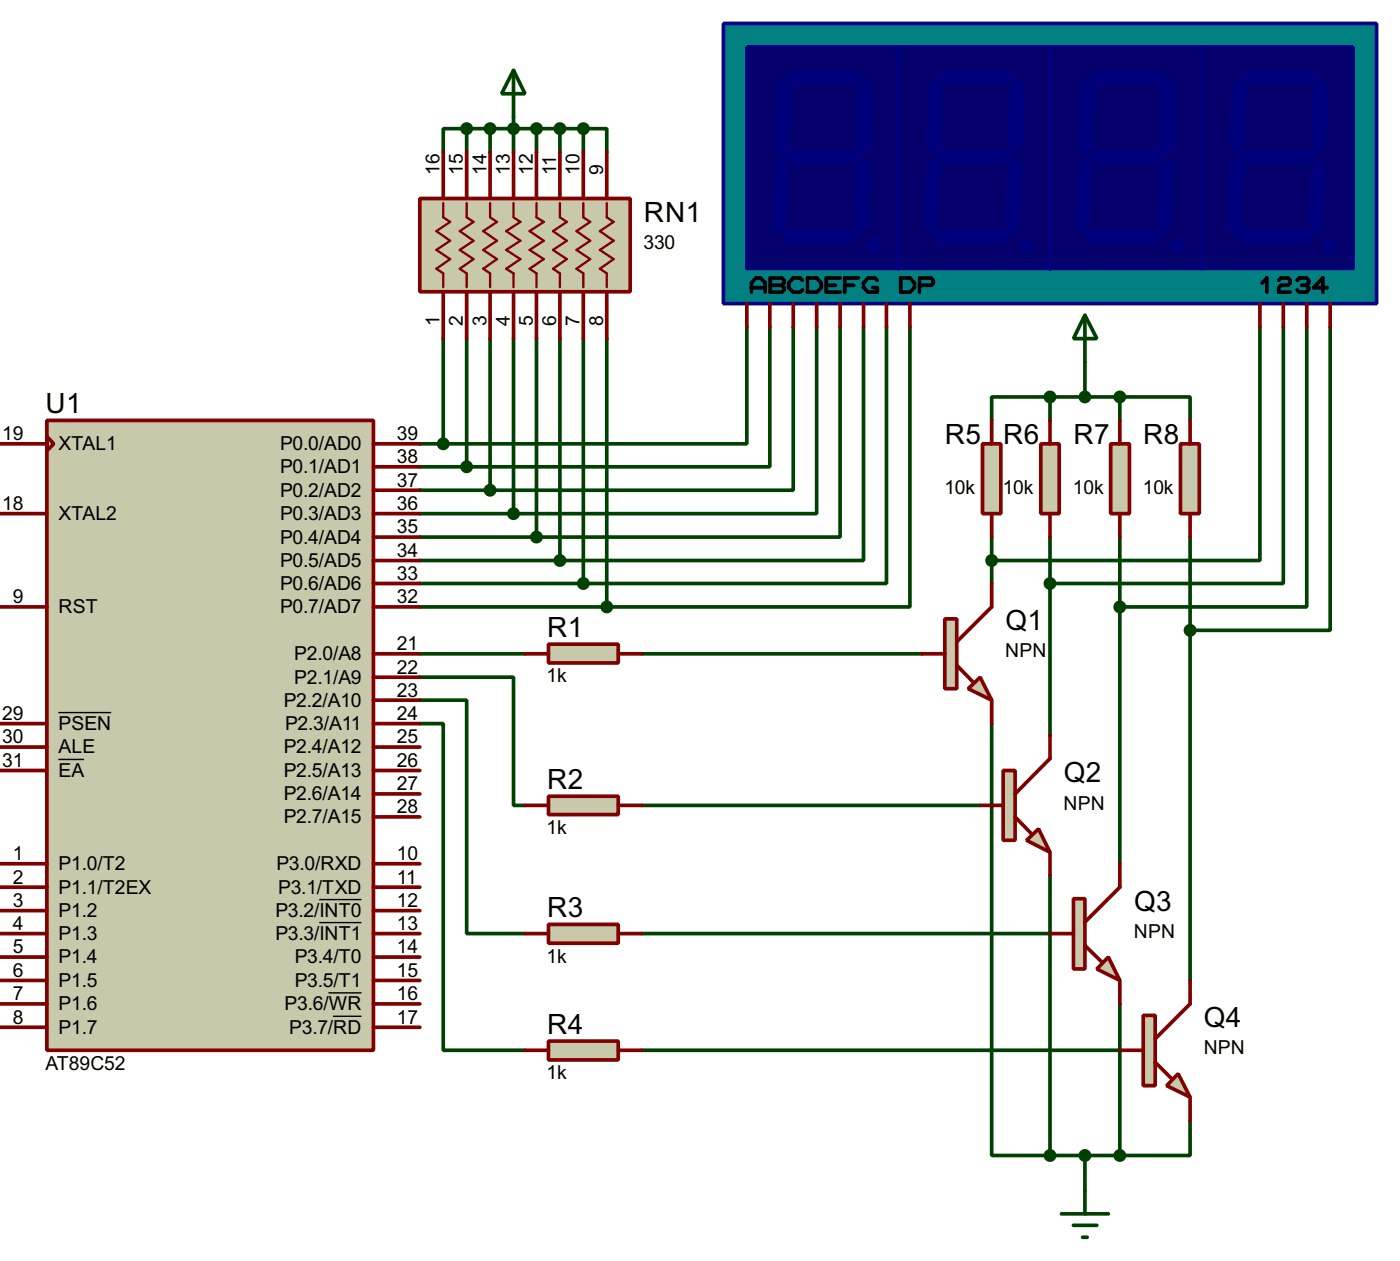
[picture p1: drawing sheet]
<svg xmlns="http://www.w3.org/2000/svg" width="152mm" height="137mm" viewBox="0 0 152 137" stroke-linecap="round" stroke-linejoin="round" font-family="sans-serif">
<g fill="none" stroke="#004000" stroke-width=".4">
<path d="M50.8 14h-2.5v2.6M50.8 14v2.6M50.8 14h12.7M53.4 14v2.6M55.9 12.7v3.9M58.4 14v2.6M61 14v2.6M63.5 14h2.6v2.6M63.5 14v2.6M48.3 36.9v11.4M50.8 36.9v13.9M53.4 36.9v16.5"/>
<path d="M55.9 36.9v19M58.4 36.9v21.6M61 36.9v24.1M63.5 36.9v26.6M66.1 36.9v29.2M81.3 35.6v12.7h-33M83.8 35.6v15.2h-33M86.4 35.6v17.8h-33M88.9 35.6v20.3h-33M91.5 35.6v22.9h-33.1M94 35.6v25.4h-33M96.5 35.6v27.9h-33"/>
<path d="M99.1 35.6v30.5h-33M118.1 39.4v3.8M137.2 35.6v25.4h-29.2M139.7 35.6v27.9h-25.4M142.3 35.6v30.5h-20.4M144.8 35.6v33h-15.2M45.7 48.3h2.6M45.7 50.8h5.1M45.7 53.4h7.7M45.7 55.9h10.2M45.7 58.5h12.7M108 58.5v5"/>
<path d="M114.3 43.2h-6.3v2.6M114.3 43.2v2.6M114.3 58.5v21.6M114.3 43.2h7.6M121.9 43.2h7.7v2.6M121.9 43.2v2.6M121.9 58.5v35.5M129.6 58.5v48.2M45.7 73.7h10.2v14h1.3M45.7 76.2h5.1v25.4h6.4M45.7 78.8h2.6v35.5h8.9M45.7 61h15.3"/>
<path d="M45.7 63.5h17.8M45.7 66.1h20.4M45.7 71.2h11.5M69.9 71.2h30.5M108 78.8v47h6.3M69.9 87.7h36.8M114.3 95.3v30.5M69.9 101.6h44.4M69.9 114.3h52M121.9 109.3v16.5M114.3 125.8h7.6M118.1 125.8v3.8"/>
<path d="M129.6 122v3.8h-7.7"/>
</g>
<path d="M5.1 45.8h35.6v68.5h-35.6z" fill="#c8c8aa" stroke="#800000" stroke-width=".4"/>
<g fill="none" stroke="#800000" stroke-width=".4">
<path d="M0 55.9h5.1M0 48.3h5.1M5.1 47.5l.8 .8-.8 .8zM40.7 55.9h5M40.7 48.3h5M40.7 50.8h5M40.7 53.4h5M40.7 58.5h5M0 78.8h5.1M0 66.1h5.1M40.7 78.8h5M40.7 66.1h5"/>
<path d="M40.7 61h5M40.7 63.5h5M40.7 71.2h5M40.7 73.7h5M40.7 76.2h5M0 81.3h5.1M0 83.9h5.1M0 94h5.1M0 96.6h5.1M0 99.1h5.1M40.7 81.3h5M40.7 83.9h5"/>
<path d="M40.7 94h5M40.7 96.6h5M40.7 99.1h5M40.7 88.9h5M40.7 86.4h5M0 101.6h5.1M0 104.2h5.1M0 106.7h5.1M0 109.3h5.1M0 111.8h5.1M40.7 101.6h5M40.7 104.2h5"/>
<path d="M40.7 106.7h5M40.7 109.3h5M40.7 111.8h5"/>
</g>
<path d="M6.4 77.6h5.7M6.4 82.7h2.8M34.8 97.9h4.6M34.8 100.4h4.6M35.8 108.1h3.6M36.3 110.6h3.1" fill="none" stroke="#000" stroke-width=".15"/>
<path d="M45.7 21.6h22.9v10.2h-22.9z" fill="#c8c8aa" stroke="#800000" stroke-width=".4"/>
<path d="M48.3 22.1v1.6l.7 .5-1.5 1 1.5 1-1.5 1 1.5 1-1.5 1.1 .8 .5v1.5M50.8 22.1v1.6l.8 .5-1.5 1 1.5 1-1.5 1 1.5 1-1.5 1.1 .7 .5v1.5M53.4 22.1v1.6l.7 .5-1.5 1 1.5 1-1.5 1 1.5 1-1.5 1.1 .8 .5v1.5M55.9 22.1v1.6l.8 .5-1.6 1 1.6 1-1.6 1 1.6 1-1.6 1.1 .8 .5v1.5M58.4 22.1v1.6l.8 .5-1.5 1 1.5 1-1.5 1 1.5 1-1.5 1.1 .7 .5v1.5M61 22.1v1.6l.7 .5-1.5 1 1.5 1-1.5 1 1.5 1-1.5 1.1 .8 .5v1.5M63.5 22.1v1.6l.8 .5-1.5 1 1.5 1-1.5 1 1.5 1-1.5 1.1 .7 .5v1.5M66.1 22.1v1.6l.7 .5-1.5 1 1.5 1-1.5 1 1.5 1-1.5 1.1 .8 .5v1.5" fill="none" stroke="#800000" stroke-width=".25"/>
<g fill="none" stroke="#800000" stroke-width=".4">
<path d="M48.3 16.6v5M50.8 16.6v5M53.4 16.6v5M55.9 16.6v5M58.4 16.6v5M61 16.6v5M63.5 16.6v5M66.1 16.6v5M48.3 31.8v5.1M50.8 31.8v5.1M53.4 31.8v5.1M55.9 31.8v5.1"/>
<path d="M58.4 31.8v5.1M61 31.8v5.1M63.5 31.8v5.1M66.1 31.8v5.1"/>
</g>
<g fill="#004000" stroke="#004000" stroke-width=".4">
<circle cx="48.2" cy="48.3" r=".5"/>
<circle cx="50.8" cy="50.8" r=".5"/>
<circle cx="53.3" cy="53.4" r=".5"/>
<circle cx="55.9" cy="55.9" r=".5"/>
<circle cx="58.4" cy="58.5" r=".5"/>
<circle cx="60.9" cy="61" r=".5"/>
<circle cx="63.5" cy="63.5" r=".5"/>
<circle cx="66" cy="66.1" r=".5"/>
</g>
<path d="M55.9 7.7l1.3 2.5h-2.6zM55.9 7.7v5" fill="none" stroke="#004000" stroke-width=".4"/>
<path d="M78.8 2.6h71.1v30.5h-71.1z" fill="#008080" stroke="#09018b" stroke-width=".4"/>
<path d="M81.3 5.1h16.5v24.2h-16.5z" fill="#05006c" stroke="#01017e" stroke-width=".4"/>
<g fill="#00007d" stroke="#00007d" stroke-width=".11">
<path d="M85.6 8.4l.8-.7h6.8l.8 .7-.8 .8h-6.8z" fill-rule="evenodd"/>
<path d="M93.5 9.4l.8-.7 .7 .7-.2 6.6-.8 .8-.8-.8z" fill-rule="evenodd"/>
<path d="M85.4 17.1l.7-.8h6.9l.8 .8-.8 .7h-6.9z" fill-rule="evenodd"/>
<path d="M84.6 9.4l.8-.7 .7 .7-.2 6.6-.8 .8-.7-.8z" fill-rule="evenodd"/>
<path d="M93.2 18.1l.8-.8 .8 .8-.3 6.6-.7 .7-.8-.7z" fill-rule="evenodd"/>
<path d="M85.1 25.7l.8-.8h6.8l.8 .8-.8 .8h-6.8z" fill-rule="evenodd"/>
<path d="M84.4 18.1l.7-.8 .8 .8-.3 6.6-.7 .7-.8-.7z" fill-rule="evenodd"/>
</g>
<path d="M97.8 5.1h16.5v24.2h-16.5z" fill="#05006c" stroke="#01017e" stroke-width=".4"/>
<g fill="#00007d" stroke="#00007d" stroke-width=".11">
<path d="M102.1 8.4l.8-.7h6.9l.7 .7-.7 .8h-6.9z" fill-rule="evenodd"/>
<path d="M110 9.4l.8-.7 .7 .7-.2 6.6-.8 .8-.7-.8z" fill-rule="evenodd"/>
<path d="M101.9 17.1l.7-.8h6.9l.8 .8-.8 .7h-6.9z" fill-rule="evenodd"/>
<path d="M101.1 9.4l.8-.7 .7 .7-.2 6.6-.8 .8-.7-.8z" fill-rule="evenodd"/>
<path d="M109.8 18.1l.7-.8 .8 .8-.3 6.6-.7 .7-.8-.7z" fill-rule="evenodd"/>
<path d="M102.4 24.9h6.8l.8 .8-.8 .8h-6.8l-.8-.8z" fill-rule="evenodd"/>
<path d="M100.9 18.1l.7-.8 .8 .8-.3 6.6-.7 .7-.8-.7z" fill-rule="evenodd"/>
<circle cx="95.2" cy="26.7" r=".75"/>
<circle cx="111.7" cy="26.7" r=".75"/>
</g>
<path d="M130.8 5.1h16.5v24.2h-16.5z" fill="#05006c" stroke="#01017e" stroke-width=".4"/>
<g fill="#00007d" stroke="#00007d" stroke-width=".11">
<path d="M135.2 8.4l.7-.7h6.9l.7 .7-.7 .8h-6.9z" fill-rule="evenodd"/>
<path d="M143 9.4l.8-.7 .8 .7-.3 6.6-.8 .8-.7-.8z" fill-rule="evenodd"/>
<path d="M134.9 17.1l.8-.8h6.8l.8 .8-.8 .7h-6.8z" fill-rule="evenodd"/>
<path d="M134.1 9.4l.8-.7 .8 .7-.3 6.6-.8 .8-.7-.8z" fill-rule="evenodd"/>
<path d="M142.8 18.1l.7-.8 .8 .8-.3 6.6-.7 .7-.8-.7z" fill-rule="evenodd"/>
<path d="M134.6 25.7l.8-.8h6.9l.7 .8-.7 .8h-6.9z" fill-rule="evenodd"/>
<path d="M133.9 18.1l.7-.8 .8 .8-.2 6.6-.8 .7-.8-.7z" fill-rule="evenodd"/>
<circle cx="144.8" cy="26.7" r=".75"/>
</g>
<g fill="none" stroke="#000" stroke-width=".4">
<path d="M81.8 31.8v-1l.5-.5h.5l.5 .5v1M81.8 31.3h1.5M83.9 30.3h1.2l.3 .2v.3l-.3 .3 .3 .2v.3l-.3 .2h-1.2zM83.9 31.1h1.2M87.4 30.5l-.3-.2h-.7l-.5 .5v.5l.5 .5h.7l.3-.2M87.9 30.3h1l.5 .5v.5l-.5 .5h-1zM90 31.1h1M91.5 30.3h-1.5v1.5h1.5M92 31.1h1M93.5 30.3h-1.5v1.5M95.5 30.5l-.2-.2h-.8l-.5 .5v.5l.5 .5h1v-.5h-.5M98.1 30.3h1l.5 .5v.5l-.5 .5h-1z"/>
<path d="M100.1 31.1h1.3l.2-.3v-.3l-.2-.2h-1.3v1.5M137.4 30.8l.5-.5v1.5M139.2 30.5l.3-.2h.7l.3 .2v.3l-.3 .3h-.7l-.3 .2v.5h1.3M141.2 30.5l.3-.2h.7l.3 .2v.3l-.3 .3M141.7 31.1h.5M142.2 31.1l.3 .2v.3l-.3 .2h-.7l-.3-.2M144.5 31.3h-1.5l1-1v1.5"/>
</g>
<path d="M114.3 5.1h16.5v24.2h-16.5z" fill="#05006c" stroke="#01017e" stroke-width=".4"/>
<g fill="#00007d" stroke="#00007d" stroke-width=".11">
<path d="M118.6 8.4l.8-.7h6.9l.7 .7-.7 .8h-6.9z" fill-rule="evenodd"/>
<path d="M126.5 9.4l.8-.7 .7 .7-.2 6.6-.8 .8-.7-.8z" fill-rule="evenodd"/>
<path d="M118.4 17.1l.8-.8h6.8l.8 .8-.8 .7h-6.8z" fill-rule="evenodd"/>
<path d="M117.6 9.4l.8-.7 .8 .7-.3 6.6-.8 .8-.7-.8z" fill-rule="evenodd"/>
<path d="M126.3 18.1l.7-.8 .8 .8-.3 6.6-.7 .7-.8-.7z" fill-rule="evenodd"/>
<path d="M118.1 25.7l.8-.8h6.9l.7 .8-.7 .8h-6.9z" fill-rule="evenodd"/>
<path d="M117.4 18.1l.7-.8 .8 .8-.3 6.6-.7 .7-.8-.7z" fill-rule="evenodd"/>
<circle cx="128.2" cy="26.7" r=".75"/>
</g>
<path d="M81.3 33.1v2.5M83.8 33.1v2.5M86.4 33.1v2.5M88.9 33.1v2.5M91.5 33.1v2.5M94 33.1v2.5M96.5 33.1v2.5M99.1 33.1v2.5M137.2 33.1v2.5M139.7 33.1v2.5M142.3 33.1v2.5M144.8 33.1v2.5" fill="none" stroke="#800000" stroke-width=".4"/>
<path d="M59.7 70.1h7.6v2.1h-7.6z" fill="#c8c8aa" stroke="#800000" stroke-width=".4"/>
<path d="M57.2 71.2h2.5M67.3 71.2h2.6" fill="none" stroke="#800000" stroke-width=".4"/>
<path d="M107 48.3h2v7.6h-2z" fill="#c8c8aa" stroke="#800000" stroke-width=".4"/>
<path d="M108 45.8v2.5M108 55.9v2.6" fill="none" stroke="#800000" stroke-width=".4"/>
<path d="M105.4 75l1.3-1.3 1.3 2.5z" fill="#c8c8aa" stroke="#800000" stroke-width=".4"/>
<path d="M102.9 67.4h1.3v7.6h-1.3z" fill="#c8c8aa" stroke="#800000" stroke-width=".4"/>
<path d="M100.4 71.2h2.5M104.2 72.4l1.7 1.8M108 63.5v2.6l-3.8 3.8M108 76.2v2.6" fill="none" stroke="#800000" stroke-width=".4"/>
<path d="M59.7 86.7h7.6v2h-7.6z" fill="#c8c8aa" stroke="#800000" stroke-width=".4"/>
<path d="M57.2 87.7h2.5M67.3 87.7h2.6" fill="none" stroke="#800000" stroke-width=".4"/>
<path d="M59.7 100.6h7.6v2.1h-7.6z" fill="#c8c8aa" stroke="#800000" stroke-width=".4"/>
<path d="M57.2 101.6h2.5M67.3 101.6h2.6" fill="none" stroke="#800000" stroke-width=".4"/>
<path d="M59.7 113.3h7.6v2.1h-7.6z" fill="#c8c8aa" stroke="#800000" stroke-width=".4"/>
<path d="M57.2 114.3h2.5M67.3 114.3h2.6" fill="none" stroke="#800000" stroke-width=".4"/>
<path d="M111.8 91.5l1.3-1.3 1.2 2.6z" fill="#c8c8aa" stroke="#800000" stroke-width=".4"/>
<path d="M109.2 83.9h1.3v7.6h-1.3z" fill="#c8c8aa" stroke="#800000" stroke-width=".4"/>
<path d="M106.7 87.7h2.5M110.5 88.9l1.8 1.8M114.3 80.1v2.5l-3.8 3.8M114.3 92.8v2.5" fill="none" stroke="#800000" stroke-width=".4"/>
<path d="M120.7 104.2l1.2 2.5-2.5-1.2z" fill="#c8c8aa" stroke="#800000" stroke-width=".4"/>
<path d="M116.9 97.8h1.2v7.7h-1.2z" fill="#c8c8aa" stroke="#800000" stroke-width=".4"/>
<path d="M121.9 94v2.6l-3.8 3.8M114.3 101.6h2.6M118.1 102.9l1.8 1.8M121.9 106.7v2.6" fill="none" stroke="#800000" stroke-width=".4"/>
<path d="M128.3 116.9l1.3 2.5-2.6-1.2z" fill="#c8c8aa" stroke="#800000" stroke-width=".4"/>
<path d="M124.5 110.5h1.3v7.7h-1.3z" fill="#c8c8aa" stroke="#800000" stroke-width=".4"/>
<path d="M121.9 114.3h2.6M125.8 115.6l1.7 1.8M129.6 106.7v2.6l-3.8 3.8M129.6 119.4v2.6" fill="none" stroke="#800000" stroke-width=".4"/>
<path d="M113.3 48.3h2v7.6h-2z" fill="#c8c8aa" stroke="#800000" stroke-width=".4"/>
<path d="M114.3 45.8v2.5M114.3 55.9v2.6" fill="none" stroke="#800000" stroke-width=".4"/>
<path d="M120.9 48.3h2.1v7.6h-2.1z" fill="#c8c8aa" stroke="#800000" stroke-width=".4"/>
<path d="M121.9 45.8v2.5M121.9 55.9v2.6" fill="none" stroke="#800000" stroke-width=".4"/>
<path d="M128.5 48.3h2.1v7.6h-2.1z" fill="#c8c8aa" stroke="#800000" stroke-width=".4"/>
<path d="M129.6 45.8v2.5M129.6 55.9v2.6" fill="none" stroke="#800000" stroke-width=".4"/>
<g fill="#004000" stroke="#004000" stroke-width=".4">
<circle cx="50.8" cy="14" r=".5"/>
<circle cx="53.3" cy="14" r=".5"/>
<circle cx="55.9" cy="14" r=".5"/>
<circle cx="58.4" cy="14" r=".5"/>
<circle cx="60.9" cy="14" r=".5"/>
<circle cx="63.5" cy="14" r=".5"/>
<circle cx="121.9" cy="43.2" r=".5"/>
<circle cx="114.3" cy="43.2" r=".5"/>
<circle cx="118.1" cy="43.2" r=".5"/>
<circle cx="114.3" cy="63.5" r=".5"/>
<circle cx="121.9" cy="66.1" r=".5"/>
<circle cx="129.5" cy="68.6" r=".5"/>
<circle cx="107.9" cy="61" r=".5"/>
<circle cx="118.1" cy="125.8" r=".5"/>
<circle cx="114.3" cy="125.8" r=".5"/>
<circle cx="121.9" cy="125.8" r=".5"/>
</g>
<path d="M118.1 34.3l1.3 2.6h-2.5zM118.1 34.3v5.1M115.6 132.1h5.1M116.9 133.4h2.5M117.9 134.7h.5M118.1 129.6v2.5" fill="none" stroke="#004000" stroke-width=".4"/>
<g font-size="3.4">
<text x="70.1" y="24.2">RN1</text>
<text x="5" y="45">U1</text>
<text x="102.9" y="48.3">R5</text>
<text x="109.2" y="48.3">R6</text>
<text x="116.9" y="48.3">R7</text>
<text x="124.5" y="48.3">R8</text>
<text x="59.6" y="69.3">R1</text>
<text x="109.5" y="68.6">Q1</text>
<text x="59.6" y="85.9">R2</text>
<text x="115.8" y="85.1">Q2</text>
<text x="59.6" y="99.8">R3</text>
<text x="123.5" y="99.1">Q3</text>
<text x="59.6" y="112.5">R4</text>
<text x="131.1" y="111.8">Q4</text>
</g>
<g font-size="2.4">
<text x="47.9" y="19.1" transform="rotate(-90 47.9 19.1)">16</text>
<text x="50.4" y="19.1" transform="rotate(-90 50.4 19.1)">15</text>
<text x="53" y="19.1" transform="rotate(-90 53 19.1)">14</text>
<text x="55.5" y="19.1" transform="rotate(-90 55.5 19.1)">13</text>
<text x="58" y="19.1" transform="rotate(-90 58 19.1)">12</text>
<text x="60.6" y="19.1" transform="rotate(-90 60.6 19.1)">11</text>
<text x="63.1" y="19.1" transform="rotate(-90 63.1 19.1)">10</text>
<text x="65.7" y="19.1" transform="rotate(-90 65.7 19.1)">9</text>
<text x="70.1" y="27.1">330</text>
<text x="47.9" y="35.5" transform="rotate(-90 47.9 35.5)">1</text>
<text x="50.4" y="35.5" transform="rotate(-90 50.4 35.5)">2</text>
<text x="53" y="35.5" transform="rotate(-90 53 35.5)">3</text>
<text x="55.5" y="35.5" transform="rotate(-90 55.5 35.5)">4</text>
<text x="58" y="35.5" transform="rotate(-90 58 35.5)">5</text>
<text x="60.6" y="35.5" transform="rotate(-90 60.6 35.5)">6</text>
<text x="63.1" y="35.5" transform="rotate(-90 63.1 35.5)">7</text>
<text x="65.7" y="35.5" transform="rotate(-90 65.7 35.5)">8</text>
<text x=".3" y="47.9">19</text>
<text x="43.2" y="47.9">39</text>
<text x="6.4" y="49">XTAL1</text>
<text x="30.5" y="49">P0.0/AD0</text>
<text x="30.5" y="51.5">P0.1/AD1</text>
<text x="43.2" y="50.4">38</text>
<text x="43.2" y="53">37</text>
<text x="102.8" y="53.8">10k</text>
<text x="109.2" y="53.8">10k</text>
<text x="116.8" y="53.8">10k</text>
<text x="124.4" y="53.8">10k</text>
<text x=".3" y="55.5">18</text>
<text x="6.4" y="56.6">XTAL2</text>
<text x="30.5" y="54.1">P0.2/AD2</text>
<text x="30.5" y="56.6">P0.3/AD3</text>
<text x="30.5" y="59.2">P0.4/AD4</text>
<text x="43.2" y="55.5">36</text>
<text x="43.2" y="58.1">35</text>
<text x="1.4" y="65.7">9</text>
<text x="30.5" y="61.7">P0.5/AD5</text>
<text x="30.5" y="64.2">P0.6/AD6</text>
<text x="43.2" y="60.6">34</text>
<text x="43.2" y="63.1">33</text>
<text x="43.2" y="65.7">32</text>
<text x="6.4" y="66.8">RST</text>
<text x="30.5" y="66.8">P0.7/AD7</text>
<text x="32" y="71.9">P2.0/A8</text>
<text x="43.2" y="70.8">21</text>
<text x="109.4" y="71.6">NPN</text>
<text x="30.9" y="76.9">P2.2/A10</text>
<text x="32" y="74.4">P2.1/A9</text>
<text x="43.2" y="73.3">22</text>
<text x="43.2" y="75.8">23</text>
<text x="59.5" y="74.3">1k</text>
<text x=".3" y="80.9">30</text>
<text x=".3" y="83.5">31</text>
<text x=".3" y="78.4">29</text>
<text x="6.4" y="82">ALE</text>
<text x="6.4" y="79.5">PSEN</text>
<text x="30.9" y="82">P2.4/A12</text>
<text x="31" y="79.5">P2.3/A11</text>
<text x="43.2" y="78.4">24</text>
<text x="43.2" y="80.9">25</text>
<text x="43.2" y="83.5">26</text>
<text x="6.4" y="84.6">EA</text>
<text x="30.9" y="89.6">P2.7/A15</text>
<text x="30.9" y="84.6">P2.5/A13</text>
<text x="30.9" y="87.1">P2.6/A14</text>
<text x="43.2" y="88.5">28</text>
<text x="43.2" y="86">27</text>
<text x="115.8" y="88.1">NPN</text>
<text x="1.4" y="93.6">1</text>
<text x="6.4" y="94.7">P1.0/T2</text>
<text x="30.1" y="94.7">P3.0/RXD</text>
<text x="43.2" y="93.6">10</text>
<text x="59.5" y="90.8">1k</text>
<text x="1.4" y="96.2">2</text>
<text x="1.4" y="98.7">3</text>
<text x="1.4" y="101.2">4</text>
<text x="6.4" y="97.3">P1.1/T2EX</text>
<text x="6.4" y="99.8">P1.2</text>
<text x="30" y="99.8">P3.2/INT0</text>
<text x="30.3" y="97.3">P3.1/TXD</text>
<text x="43.2" y="96.2">11</text>
<text x="43.2" y="98.7">12</text>
<text x="43.2" y="101.2">13</text>
<text x="1.4" y="103.8">5</text>
<text x="1.4" y="106.3">6</text>
<text x="6.4" y="102.3">P1.3</text>
<text x="6.4" y="104.9">P1.4</text>
<text x="6.4" y="107.4">P1.5</text>
<text x="30" y="102.3">P3.3/INT1</text>
<text x="32.1" y="104.9">P3.4/T0</text>
<text x="32.1" y="107.4">P3.5/T1</text>
<text x="43.2" y="103.8">14</text>
<text x="43.2" y="106.3">15</text>
<text x="59.5" y="104.8">1k</text>
<text x="123.4" y="102.1">NPN</text>
<text x="1.4" y="108.9">7</text>
<text x="1.4" y="111.4">8</text>
<text x="6.4" y="110">P1.6</text>
<text x="6.4" y="112.5">P1.7</text>
<text x="31" y="110">P3.6/WR</text>
<text x="31.5" y="112.5">P3.7/RD</text>
<text x="43.2" y="111.4">17</text>
<text x="43.2" y="108.9">16</text>
<text x="4.9" y="116.4">AT89C52</text>
<text x="59.5" y="117.5">1k</text>
<text x="131" y="114.8">NPN</text>
</g>
</svg>
